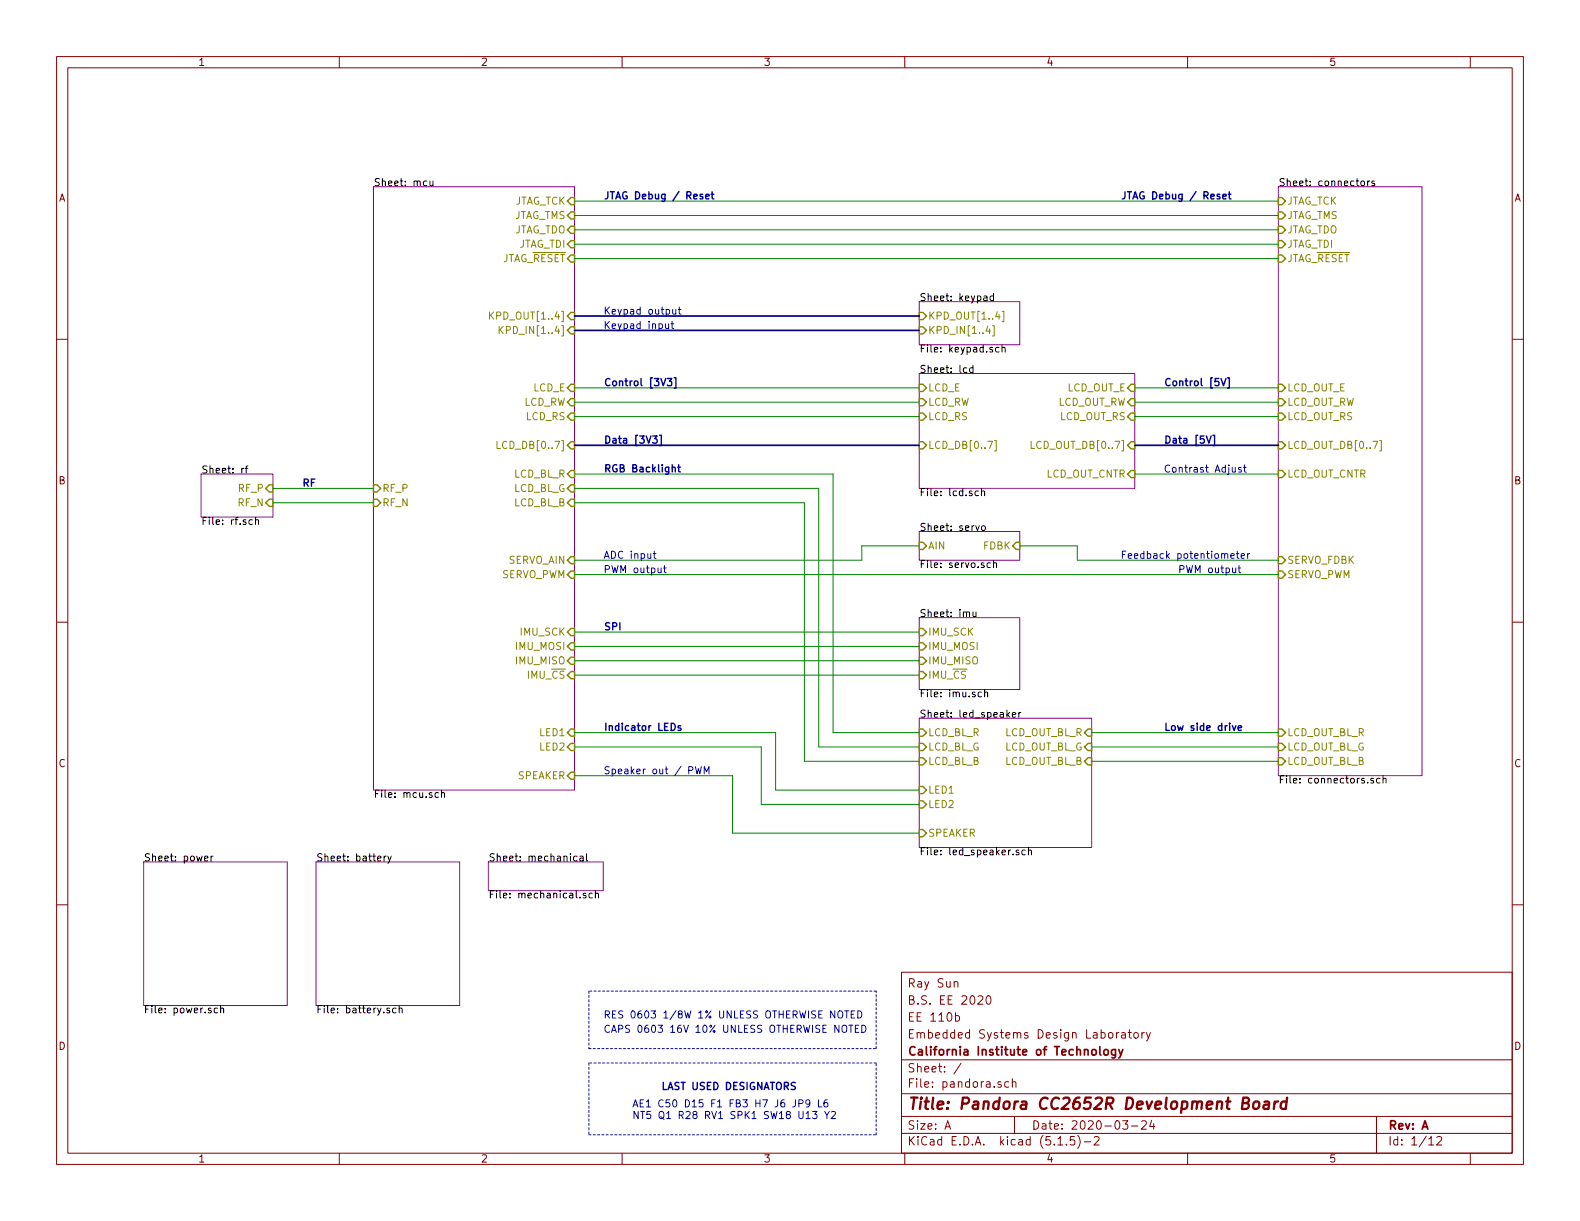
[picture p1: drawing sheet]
<svg xmlns="http://www.w3.org/2000/svg" width="279mm" height="216mm" viewBox="0 0 279 216" stroke-linecap="round" stroke-linejoin="round" font-family="sans-serif">
<g fill="none" stroke="#840000" stroke-width=".18">
<path d="M10 10h259.4v195.9h-259.4zM12 12h255.4v191.9h-255.4zM60 10v2M110 10v2M160 10v2M210 10v2M260 10v2M10 60h2M267.4 60h2M10 110h2M267.4 110h2M10 160h2"/>
<path d="M267.4 160h2M159.4 171.9h108v32h-108zM168.7 173.7l.1-.1a.37 .37 0 0 1 .6 .2v.7M169 179.7l.4-.1 .3 .3-.1 .5-.2 .2-.4-.1M172.9 176.2l.3-.1h.3l.3 .4-.9 1.1h.9M174.6 176.1h.1a.81 .81 0 0 1 .6 .6 .81 .81 0 0 1-.3 .8l-.1 .1a.8 .8 0 0 1-.6-.7 .8 .8 0 0 1 .3-.8zM159.4 197.4h108M159.4 193.4h108M159.4 187.4h108M167.1 199.7l.5-1.5 .5 1.5M167.2 199.2h.8M170 188l-1.3 1.9"/>
<path d="M177 191.3h-.3l-.2 .2v.2l.5 .1v.4h-.5M178.4 191.3h-.4l-.3 .2v.6l.3 .2 .4-.1M179 191.4l.2-.1h.4l.1 1M179 190.8v1.5M179.4 197.4v3M197.4 182.6v1M197.9 182.6l-.3 .1-.2 .2M198.3 182.7h.6l.1 .9M198.5 198.2h.9l-.4 .6 .4 .1v.6l-.2 .2-.7-.2M199 182.9l-.5 .1-.2 .2v.3l.2 .1 .5-.1M199.5 182.6h.6M199.7 182.1v1.3l.4 .2"/>
<path d="M200.1 199.1h1.1M200.6 182.7l.2-.1 .4 .1v.7l-.2 .2-.4-.2zM201.9 198.3l.2-.1h.3l.3 .1v.3v.2l-.9 .9h.9M201.9 182.6v1M202.4 182.6l-.3 .1-.2 .2M202.7 182.6l.4 1M203.4 182.6l-.5 1.3-.2 .2M203.7 198.1l-.4 1.1h.9M204 198.7v1M243.4 197.4v6.5M60 203.9v2M110 203.9v2"/>
<path d="M159.4 200.4h108M160 203.9v2M187.1 202.5h.8M188.6 202.3v.2M190 201h-.7l-.1 .7 .2-.2 .5 .1 .2 .2-.1 .5-.2 .2-.6-.2M190.6 200.8a1.71 1.71 0 0 1 0 2.2M191.7 201.9h1.2M193.5 201.1l.2-.1h.4l.3 .4-1 1.1h1M210 203.9v2M252.7 201.4l.4-.4v1.5M252.7 202.5h.8M254.1 201.1l.2-.1h.4l.2 .4-.9 1.1h.9"/>
<path d="M260 203.9v2"/>
</g>
<path d="M219.8 195l.8-.1a.47 .47 0 0 0 .3-.4 .47 .47 0 0 0-.4-.4h-.6l-.3 2h.8a.53 .53 0 0 0 .4-.5 .53 .53 0 0 0-.4-.6M221.9 194.8a.53 .53 0 0 1 .8 .3l-.1 .6a.54 .54 0 0 1-.5 .4 .54 .54 0 0 1-.5-.4v-.6zM223.6 194.8h.8l-.1 1.3M224.4 195.2l-.7 .1a.41 .41 0 0 0-.3 .4 .41 .41 0 0 0 .2 .4l.7-.1M225.4 194.8l-.2 1.3M226 194.8a.55 .55 0 0 0-.6 .3M227.5 194.8a.68 .68 0 0 0-1 .3v.8l.3 .2 .6-.1M227.6 194.1l-.2 2" fill="none" stroke="#840000" stroke-width=".41"/>
<path d="M194.5 185.1v1.3l.2 .2M195.3 185.7l.2-.1 .4 .1v.7l-.2 .2-.4-.2zM197.3 185.6l-.1 1.3-.2 .2-.4-.1M197.3 185.6h-.5l-.3 .3 .1 .5 .2 .2 .5-.1M197.8 185.6l.4 1M198.6 185.6l-.6 1.3-.2 .2" fill="none" stroke="#840000" stroke-width=".3"/>
<path d="M66 33h35.6v106.7h-35.6zM226.1 33h25.4v104.2h-25.4zM162.6 53.3h17.7v7.7h-17.7zM162.6 66h38.1v20.4h-38.1zM35.6 83.8h12.7v7.6h-12.7zM162.6 94h17.7v5.1h-17.7zM162.6 109.2h17.7v12.7h-17.7zM162.6 127h30.4v22.9h-30.4zM25.4 152.4h25.4v25.4h-25.4zM55.9 152.4h25.4v25.4h-25.4zM86.4 152.4h20.3v5.1h-20.3z" fill="none" stroke="#840084" stroke-width=".18"/>
<g fill="none" stroke="#000" stroke-width=".18">
<path d="M75.5 32.1l-.4-.1-.2 .2 .1 .6h.5M76 32l.1 .8h.3l.2-.1M76.6 32v.8M240.7 32.1l.2-.1 .3 .1 .1 .5-.1 .2h-.3l-.2-.1zM241.9 32v.8M242.2 32l-.2 .1-.1 .1M243.1 32.1l-.4-.1-.1 .2v.2l.5 .1v.3h-.5M174 52.4h.5v.8M174.5 52.6l-.4 .1-.2 .2 .1 .2h.5M175.7 52.4l-.4-.1-.2 .3 .1 .5h.5M175.7 51.9v1.3M171 65.1l-.4-.1-.2 .3 .1 .5h.5"/>
<path d="M172.1 65.1l-.4-.1-.3 .3 .2 .5h.5M172.1 64.6v1.3M176.7 61.5l-.4-.1-.3 .2 .2 .6h.5M177.2 61.5l.2-.1 .3 .1v.8M177.2 61v1.3M43.1 82.8l-.4 .2M43.4 82.8h.4M43.8 82.4l-.3 .2v1M44.6 91.9h-.3l-.3 .2 .1 .6h.5M45.2 92l.2-.1h.3v.8M45.2 91.5v1.2M172.5 93l.3 .8 .4-.8"/>
<path d="M173 86.9l-.3-.1-.3 .2 .1 .6h.5M173.6 86.9l.2-.1 .3 .1v.8M173.6 86.4v1.3M173.7 93h.3l.2 .2-.1 .6h-.3l-.2-.2zM175.1 99.6l-.3-.1-.3 .2 .2 .6h.4M175.7 99.6l.2-.1 .3 .1v.8M175.7 99.1v1.3M172.1 108.2v.8h.3l.2-.1M172.6 108.2v.8M78.1 139.7v1.3M173.6 122.4h-.4l-.2 .2 .1 .6h.5M174.1 122.5l.2-.1h.3l.1 .8"/>
<path d="M174.1 121.9v1.3M178.2 126.3l.3 .5M178.5 126l-.4 .5M179 126.4l.6-.1v-.3h-.4l-.2 .2 .1 .6h.5M180.2 126v.8M180.5 126l-.3 .2M242.9 137.7l-.3-.1-.2 .2v.2l.5 .1v.3h-.5M244 137.7l-.3-.1-.3 .2 .1 .6h.5M244.6 137.7l.2-.1 .3 .1v.8M244.6 137.2v1.3M36.2 151.8l.6-.1-.1-.3h-.4l-.1 .2v.6h.5M37.3 151.4v.8"/>
<path d="M37.7 151.4l-.4 .2M67.9 151.4v.8M68.3 151.4l-.4 .2M68.6 151.4l.3 .8M69.2 151.4l-.4 1.1-.2 .2M77.5 140.2h-.3l-.3 .2 .1 .5h.5M78.1 140.3l.2-.1h.3v.8M102 151.4h-.3l-.3 .2 .1 .6h.5M102.6 151.4h.4l.1 .8M103.1 151.7h-.4l-.2 .2 .1 .3h.5M103.6 158l-.3-.1-.2 .2 .1 .2 .4 .1v.3h-.5M103.7 151v1l.2 .2"/>
<path d="M104.7 158l-.3-.1-.3 .3 .2 .5h.4M105.3 158.1l.2-.2 .3 .1v.8M105.3 157.5v1.3M180.2 150.4l-.3-.1-.2 .2v.2l.5 .1v.3h-.5M181.3 150.4l-.4-.1-.2 .2 .1 .6h.5M181.9 150.4l.1-.1 .3 .1 .1 .8M181.9 149.9v1.3M38.5 178.3h-.4l-.2 .2 .1 .5h.5M39 178.4l.2-.1h.3v.8M39 177.8v1.3M68.9 178.3h-.3l-.2 .1 .1 .2 .4 .1v.3h-.5M70 178.3h-.3l-.3 .2 .1 .5h.5"/>
<path d="M70.6 178.4l.2-.1h.3v.8M70.6 177.8v1.3"/>
</g>
<g fill="none" stroke="#848400" stroke-width=".18">
<path d="M86.6 55.2v1.2M86.7 55.7l.6 .7M87.3 55.2l-.7 .7M88.3 57.7v1.3M88.4 58.3l.6 .7M89 57.7l-.7 .7M174.7 57.7l-.3 .8h.8M175 58.1v.9M175.5 57.6h.3v1.8h-.3M177.2 55h.3v1.9h-.3M87.9 78v1.3h.6M174.7 78h.8l-.5 1.3"/>
<path d="M175.9 77.9h.3v1.8h-.3M182.3 78v1.3h.7M244 77.9h.3v1.8h-.3"/>
</g>
<g fill="none" stroke="#848400" stroke-width=".25">
<path d="M100.3 35.6l.7-.7h.6v1.3h-.6zM101 37.5h.6v1.2h-.6l-.7-.6zM226.1 34.9h.6l.6 .7-.6 .6h-.6zM226.1 37.5h.6l.6 .6-.6 .6h-.6zM100.3 43.2l.7-.7h.6v1.3h-.6zM101 55.2h.6v1.3h-.6l-.7-.6zM101 57.8h.6v1.3h-.6l-.7-.7zM101 40h.6v1.3h-.6l-.7-.7zM101 45.1h.6v1.3h-.6l-.7-.7zM162.6 55.2h.6l.6 .7-.6 .6h-.6zM162.6 57.8h.6l.6 .6-.6 .7h-.6zM226.1 45.1h.6l.6 .6-.6 .7h-.6z"/>
<path d="M226.1 40h.6l.6 .6-.6 .7h-.6zM226.1 42.5h.6l.6 .7-.6 .6h-.6zM100.3 71.1l.7-.6h.6v1.3h-.6zM101 78.1h.6v1.3h-.6l-.7-.7zM101 67.9h.6v1.3h-.6l-.7-.6zM101 73h.6v1.3h-.6l-.7-.6zM162.6 78.1h.6l.6 .6-.6 .7h-.6zM162.6 67.9h.6l.6 .7-.6 .6h-.6zM162.6 70.5h.6l.6 .6-.6 .7h-.6zM162.6 73h.6l.6 .7-.6 .6h-.6zM200 78.1h.7v1.3h-.7l-.6-.7zM200 67.9h.7v1.3h-.7l-.6-.6z"/>
<path d="M200 70.5h.7v1.3h-.7l-.6-.7zM200 73h.7v1.3h-.7l-.6-.6zM226.1 78.1h.6l.6 .6-.6 .7h-.6zM226.1 67.9h.6l.6 .7-.6 .6h-.6zM226.1 70.5h.6l.6 .6-.6 .7h-.6zM226.1 73h.6l.6 .7-.6 .6h-.6zM47 86.4l.6-.7h.7v1.3h-.7zM47.6 88.3h.7v1.2h-.7l-.6-.6zM66 85.7h.7l.6 .7-.6 .6h-.7zM66 88.3h.7l.6 .6-.6 .6h-.7zM100.3 83.8l.7-.6h.6v1.3h-.6zM100.3 88.9l.7-.6h.6v1.2h-.6z"/>
<path d="M101 98.4h.6v1.3h-.6l-.7-.6zM101 85.7h.6v1.3h-.6l-.7-.6zM162.6 95.9h.6l.6 .6-.6 .7h-.6zM179.7 95.9h.6v1.3h-.6l-.6-.7zM200 83.2h.7v1.3h-.7l-.6-.7zM226.1 83.2h.6l.6 .6-.6 .7h-.6zM226.1 98.4h.6l.6 .7-.6 .6h-.6zM100.3 101.6l.7-.6h.6v1.2h-.6zM100.3 111.8l.7-.7h.6v1.3h-.6zM100.3 119.4l.7-.7h.6v1.3h-.6zM101 113.7h.6v1.2h-.6l-.7-.6zM101 116.2h.6v1.3h-.6l-.7-.7z"/>
<path d="M162.6 111.1h.6l.6 .7-.6 .6h-.6zM162.6 113.7h.6l.6 .6-.6 .6h-.6zM162.6 116.2h.6l.6 .6-.6 .7h-.6zM162.6 118.7h.6l.6 .7-.6 .6h-.6zM226.1 101h.6l.6 .6-.6 .6h-.6zM100.3 129.5l.7-.6h.6v1.3h-.6zM101 136.5h.6v1.3h-.6l-.7-.6zM101 131.4h.6v1.3h-.6l-.7-.6zM162.6 128.9h.6l.6 .6-.6 .7h-.6zM162.6 131.4h.6l.6 .7-.6 .6h-.6zM162.6 134h.6l.6 .6-.6 .7h-.6zM162.6 139.1h.6l.6 .6-.6 .6h-.6z"/>
<path d="M192.4 128.9h.6v1.3h-.6l-.6-.7zM192.4 131.4h.6v1.3h-.6l-.6-.6zM192.4 134h.6v1.3h-.6l-.6-.7zM226.1 128.9h.6l.6 .6-.6 .7h-.6zM226.1 131.4h.6l.6 .7-.6 .6h-.6zM226.1 134h.6l.6 .6-.6 .7h-.6zM162.6 146.7h.6l.6 .6-.6 .7h-.6zM162.6 141.6h.6l.6 .6-.6 .7h-.6z"/>
</g>
<path d="M104.1 175.3v10.1M154.9 175.3h-50.8M104.1 185.4h50.8M104.1 188v12.7M154.9 188h-50.8M154.9 185.4v-10.1M104.1 200.7h50.8M154.9 200.7v-12.7" fill="none" stroke="#0000c2" stroke-width=".18" stroke-dasharray=".4 .4"/>
<path d="M101.6 58.4h61M101.6 55.9h61M101.6 78.7h61M200.7 78.7h25.4" fill="none" stroke="#000084" stroke-width=".3"/>
<g fill="none" stroke="#008400" stroke-width=".18">
<path d="M101.6 38.1h124.5M101.6 35.6h124.5M101.6 45.7h124.5M101.6 40.6h124.5M101.6 43.2h124.5M101.6 73.7h61M101.6 71.1h61M101.6 68.6h61M200.7 73.7h25.4M200.7 71.1h25.4M200.7 68.6h25.4M48.3 88.9h17.7"/>
<path d="M48.3 86.4h17.7M101.6 86.4h43.2v45.7h17.8M101.6 88.9h40.6v45.7h20.4M101.6 83.8h45.7v45.7h15.3M162.6 96.5h-10.2v2.6h-50.8M180.3 96.5h10.2v2.6h35.6M200.7 83.8h25.4M101.6 101.6h124.5M101.6 111.8h61M101.6 114.3h61M101.6 116.8h61M101.6 119.4h61"/>
<path d="M101.6 132.1h33v10.1h28M101.6 137.2h27.9v10.1h33.1M101.6 129.5h35.6v10.2h25.4M193 132.1h33.1M193 129.5h33.1M193 134.6h33.1"/>
</g>
<g fill="none" stroke="#0000c2" stroke-width=".18">
<path d="M117.7 57.3l.1 .7 .3 .1 .1-.1M118.2 57.3v.8M118.7 57.3h.5M118.8 56.8v1.1l.4 .2M118.9 54.7l.1 .8h.3l.2-.1M119.5 54.7v.8M119.9 54.7h.5M120.1 54.3v1.1l.3 .1M115.5 97.9h.5M115.7 97.5v1.1l.3 .1M117.5 100v1.1l.3 .2M217.7 98.3l.6-.1-.1-.3h-.4l-.1 .2v.6h.5"/>
<path d="M217.9 82.7l.1 .7 .3 .1 .1-.1M218.4 82.7v.8M218.6 97.9h.5M218.8 97.5v1.1l.3 .1M219.1 100v1.1l.3 .2M219.5 98.3l.6-.1-.1-.3h-.3l-.2 .2v.6h.5M219.5 82.7h-.3l-.2 .1v.2l.5 .1v.3h-.5M219.9 82.7h.5M220.1 82.2v1.1l.3 .2M220.6 97.9v.8M221 97.9l-.4 .2M117.3 100.4h.5"/>
<path d="M218.9 100.4h.5M121.8 136.2l.7-.1v-.4l-.7-.1v1.2M123 135.6l.3 1.2 .2-.9 .2 .9 .3-1.2M124.5 136.8v-1.2l.4 .9 .5-.9v1.2M148.2 178.9l.3-.2a.45 .45 0 0 1 .5 .5v.4l-.2 .4h-.4a.92 .92 0 0 1-.2-1.1zM149.4 178.7h.7M149.7 178.7v1.3M150.5 179.3h.5M151.1 178.7h-.6v1.3h.6M151.7 178.7a.64 .64 0 0 1 .7 .7 .64 .64 0 0 1-.7 .6zM140.7 194.5v.9a.39 .39 0 0 1-.5 .3M141.3 195.1h.6l.1-.2-.1-.3-.1-.1h-.5v1.2"/>
<path d="M142.5 196.9l.4-.4v1.3M142.5 197.8h.8M143.2 195l-.2 .2h-.4l-.1-.2v-.4l.2-.1h.3l.2 .2a.97 .97 0 0 1-.2 1h-.4M143.7 196.5h.8l-.4 .5 .3 .1v.6l-.2 .1-.5-.1M144.7 194.5v1.2h.6M145.8 196.5l.4 .7 .5-.7M146.2 197.2v.6M146.3 194.5h-.4a.87 .87 0 0 0 0 1.2l.5-.1v-.5l-.5-.2-.2 .3M147 196.6l.5-.1 .3 .4-.8 .9h.8M148.9 181.5a.45 .45 0 0 1 .8 0 .88 .88 0 0 1-.3 1h-.3a1.07 1.07 0 0 1-.2-1zM150.1 181.3h.7M150.5 181.3v1.2"/>
<path d="M151.3 181.9h.4M151.9 181.3h-.6v1.2h.6M152.4 181.3a.64 .64 0 0 1 .7 .6 .64 .64 0 0 1-.7 .6z"/>
</g>
<g fill="none" stroke="#0000c2" stroke-width=".25">
<path d="M124.3 34.4l-.3-.1-.2 .2v.2l.5 .1v.3h-.5M124.8 34.7l.6-.1-.1-.2-.3-.1-.2 .2 .1 .6h.4M125.8 34.3h.4M125.9 33.9v1.1l.3 .2M215.7 34.4l-.3-.1-.2 .2 .1 .2 .4 .1v.3h-.5M216.2 34.7l.6-.1v-.2l-.4-.1-.2 .2 .1 .6h.5M217.2 34.3h.5M217.4 33.9v1.1l.3 .2M115.4 77.1h.8l-.4 .5 .4 .1v.5l-.2 .2-.6-.2M116.6 77h.3v1.8h-.3M118 66.9h.8l-.4 .5 .3 .1v.6l-.5 .1-.2-.1M119.2 66.8h.3v1.8h-.3"/>
<path d="M213.3 77.1l.5 1.3 .4-1.3M214.5 77h.3v1.8h-.3M215.9 66.9l.5 1.3 .4-1.3M217.1 66.8h.3v1.8h-.3M119.8 82.6h.5M120 82.2v1.1l.3 .1M120.4 128.4l-.3-.1-.2 .2 .1 .2 .4 .1v.3h-.5M218.9 128.7l.7-.1-.1-.2-.4-.1-.2 .2 .1 .6h.5"/>
</g>
<text font-size="2.8" fill="#840000" x="160.4" y="196.2">Title: Pandora CC2652R Development Board</text>
<g font-size="2.1" fill="#840000">
<text x="160.4" y="177.6">B.S. EE 2020</text>
<text x="160.4" y="174.6">Ray Sun</text>
<text x="160.4" y="183.6">Embedded Systems Design Laboratory</text>
<text x="160.4" y="180.6">EE 110b</text>
<text x="160.4" y="189.6">Sheet: /</text>
<text x="160.4" y="186.6">California Institute of Technology</text>
<text x="160.4" y="192.3">File: pandora.sch</text>
<text x="160.4" y="202.5">KiCad E.D.A. kicad (5.1.5)-2</text>
<text x="160.4" y="199.7">Size: A</text>
<text x="182.4" y="199.7">Date: 2020-03-24</text>
<text x="245.4" y="199.7">Rev: A</text>
<text x="245.4" y="202.5">Id: 1/12</text>
</g>
<g font-size="1.8" fill="#840000">
<text x="35" y="11.6">1</text>
<text x="85" y="11.6">2</text>
<text x="135" y="11.6">3</text>
<text x="185" y="11.6">4</text>
<text x="235" y="11.6">5</text>
<text x="10.4" y="35.6">A</text>
<text x="267.8" y="35.6">A</text>
<text x="10.4" y="85.6">B</text>
<text x="267.8" y="85.6">B</text>
<text x="10.4" y="135.6">C</text>
<text x="267.8" y="135.6">C</text>
<text x="10.4" y="185.6">D</text>
<text x="267.8" y="185.6">D</text>
<text x="35" y="205.5">1</text>
<text x="85" y="205.5">2</text>
<text x="135" y="205.5">3</text>
<text x="185" y="205.5">4</text>
<text x="235" y="205.5">5</text>
</g>
<g font-size="1.8">
<text x="66" y="32.9">Sheet: mcu</text>
<text x="226.1" y="32.9">Sheet: connectors</text>
<text x="162.6" y="53.2">Sheet: keypad</text>
<text x="162.6" y="62.3">File: keypad.sch</text>
<text x="162.6" y="65.9">Sheet: lcd</text>
<text x="35.6" y="83.7">Sheet: rf</text>
<text x="162.6" y="87.7">File: lcd.sch</text>
<text x="35.6" y="92.8">File: rf.sch</text>
<text x="162.6" y="93.9">Sheet: servo</text>
<text x="162.6" y="100.4">File: servo.sch</text>
<text x="162.6" y="109.1">Sheet: imu</text>
<text x="162.6" y="123.3">File: imu.sch</text>
<text x="162.6" y="126.9">Sheet: led_speaker</text>
<text x="66" y="141.1">File: mcu.sch</text>
<text x="226.1" y="138.5">File: connectors.sch</text>
<text x="25.4" y="152.3">Sheet: power</text>
<text x="55.9" y="152.3">Sheet: battery</text>
<text x="86.4" y="152.3">Sheet: mechanical</text>
<text x="162.6" y="151.2">File: led_speaker.sch</text>
<text x="86.4" y="158.9">File: mechanical.sch</text>
<text x="25.4" y="179.2">File: power.sch</text>
<text x="55.9" y="179.2">File: battery.sch</text>
</g>
<g font-size="1.8" fill="#0000c2">
<text x="106.7" y="35.3">JTAG Debug / Reset</text>
<text x="198.1" y="35.3">JTAG Debug / Reset</text>
<text x="106.7" y="55.6">Keypad output</text>
<text x="106.7" y="58.2">Keypad input</text>
<text x="106.7" y="68.3">Control [3V3]</text>
<text x="205.7" y="68.3">Control [5V]</text>
<text x="106.7" y="83.5">RGB Backlight</text>
<text x="106.7" y="78.4">Data [3V3]</text>
<text x="205.7" y="78.4">Data [5V]</text>
<text x="205.7" y="83.6">Contrast Adjust</text>
<text x="53.3" y="86.1">RF</text>
<text x="106.7" y="101.3">PWM output</text>
<text x="106.7" y="98.8">ADC input</text>
<text x="198.1" y="98.8">Feedback potentiometer</text>
<text x="208.3" y="101.3">PWM output</text>
<text x="106.7" y="111.5">SPI</text>
<text x="106.7" y="129.2">Indicator LEDs</text>
<text x="205.7" y="129.2">Low side drive</text>
<text x="106.7" y="136.9">Speaker out / PWM</text>
<text x="106.7" y="182.6">CAPS 0603 16V 10% UNLESS OTHERWISE NOTED</text>
<text x="106.7" y="180.1">RES 0603 1/8W 1% UNLESS OTHERWISE NOTED</text>
<text x="111.8" y="195.8">AE1 C50 D15 F1 FB3 H7 J6 JP9 L6</text>
<text x="111.8" y="197.9">NT5 Q1 R28 RV1 SPK1 SW18 U13 Y2</text>
<text x="116.8" y="192.7">LAST USED DESIGNATORS</text>
</g>
<g font-size="1.8" fill="#848400">
<text x="90.7" y="38.7">JTAG_TMS</text>
<text x="90.7" y="41.3">JTAG_TDO</text>
<text x="90.7" y="36.2">JTAG_TCK</text>
<text x="227.6" y="36.2">JTAG_TCK</text>
<text x="227.6" y="38.7">JTAG_TMS</text>
<text x="227.6" y="41.3">JTAG_TDO</text>
<text x="88.5" y="46.4">JTAG_RESET</text>
<text x="91.5" y="43.8">JTAG_TDI</text>
<text x="227.6" y="46.4">JTAG_RESET</text>
<text x="227.6" y="43.8">JTAG_TDI</text>
<text x="87.5" y="56.5">KPD_OUT[1..4]</text>
<text x="89.5" y="59.1">KPD_IN[1..4]</text>
<text x="164.1" y="56.5">KPD_OUT[1..4]</text>
<text x="164.1" y="59.1">KPD_IN[1..4]</text>
<text x="92.5" y="71.8">LCD_RW</text>
<text x="94.3" y="69.2">LCD_E</text>
<text x="164.1" y="69.2">LCD_E</text>
<text x="164.1" y="71.8">LCD_RW</text>
<text x="186.8" y="71.8">LCD_OUT_RW</text>
<text x="188.6" y="69.2">LCD_OUT_E</text>
<text x="227.6" y="69.2">LCD_OUT_E</text>
<text x="227.6" y="71.8">LCD_OUT_RW</text>
<text x="93" y="74.3">LCD_RS</text>
<text x="164.1" y="74.3">LCD_RS</text>
<text x="187.4" y="74.3">LCD_OUT_RS</text>
<text x="227.6" y="74.3">LCD_OUT_RS</text>
<text x="88.8" y="79.4">LCD_DB[0..7]</text>
<text x="164.1" y="79.4">LCD_DB[0..7]</text>
<text x="183.1" y="79.4">LCD_OUT_DB[0..7]</text>
<text x="227.6" y="79.4">LCD_OUT_DB[0..7]</text>
<text x="42.1" y="89.5">RF_N</text>
<text x="42.2" y="87">RF_P</text>
<text x="67.6" y="87">RF_P</text>
<text x="67.6" y="89.5">RF_N</text>
<text x="90.7" y="87">LCD_BL_G</text>
<text x="90.8" y="84.5">LCD_BL_R</text>
<text x="90.8" y="89.5">LCD_BL_B</text>
<text x="184.9" y="84.5">LCD_OUT_CNTR</text>
<text x="227.6" y="84.5">LCD_OUT_CNTR</text>
<text x="89.9" y="99.7">SERVO_AIN</text>
<text x="164.1" y="97.2">AIN</text>
<text x="173.9" y="97.2">FDBK</text>
<text x="227.6" y="99.7">SERVO_FDBK</text>
<text x="88.6" y="102.2">SERVO_PWM</text>
<text x="227.6" y="102.2">SERVO_PWM</text>
<text x="92.1" y="112.4">IMU_SCK</text>
<text x="164.1" y="112.4">IMU_SCK</text>
<text x="91.3" y="114.9">IMU_MOSI</text>
<text x="91.3" y="117.5">IMU_MISO</text>
<text x="164.1" y="114.9">IMU_MOSI</text>
<text x="164.1" y="117.5">IMU_MISO</text>
<text x="93.4" y="120">IMU_CS</text>
<text x="164.1" y="120">IMU_CS</text>
<text x="95.6" y="130.2">LED1</text>
<text x="164.1" y="130.2">LCD_BL_R</text>
<text x="177.6" y="130.2">LCD_OUT_BL_R</text>
<text x="227.6" y="130.2">LCD_OUT_BL_R</text>
<text x="91.5" y="137.8">SPEAKER</text>
<text x="95.6" y="132.7">LED2</text>
<text x="164.1" y="132.7">LCD_BL_G</text>
<text x="164.1" y="135.3">LCD_BL_B</text>
<text x="177.5" y="132.7">LCD_OUT_BL_G</text>
<text x="177.6" y="135.3">LCD_OUT_BL_B</text>
<text x="227.6" y="132.7">LCD_OUT_BL_G</text>
<text x="227.6" y="135.3">LCD_OUT_BL_B</text>
<text x="164.1" y="140.3">LED1</text>
<text x="164.1" y="142.9">LED2</text>
<text x="164.1" y="148">SPEAKER</text>
</g>
</svg>
